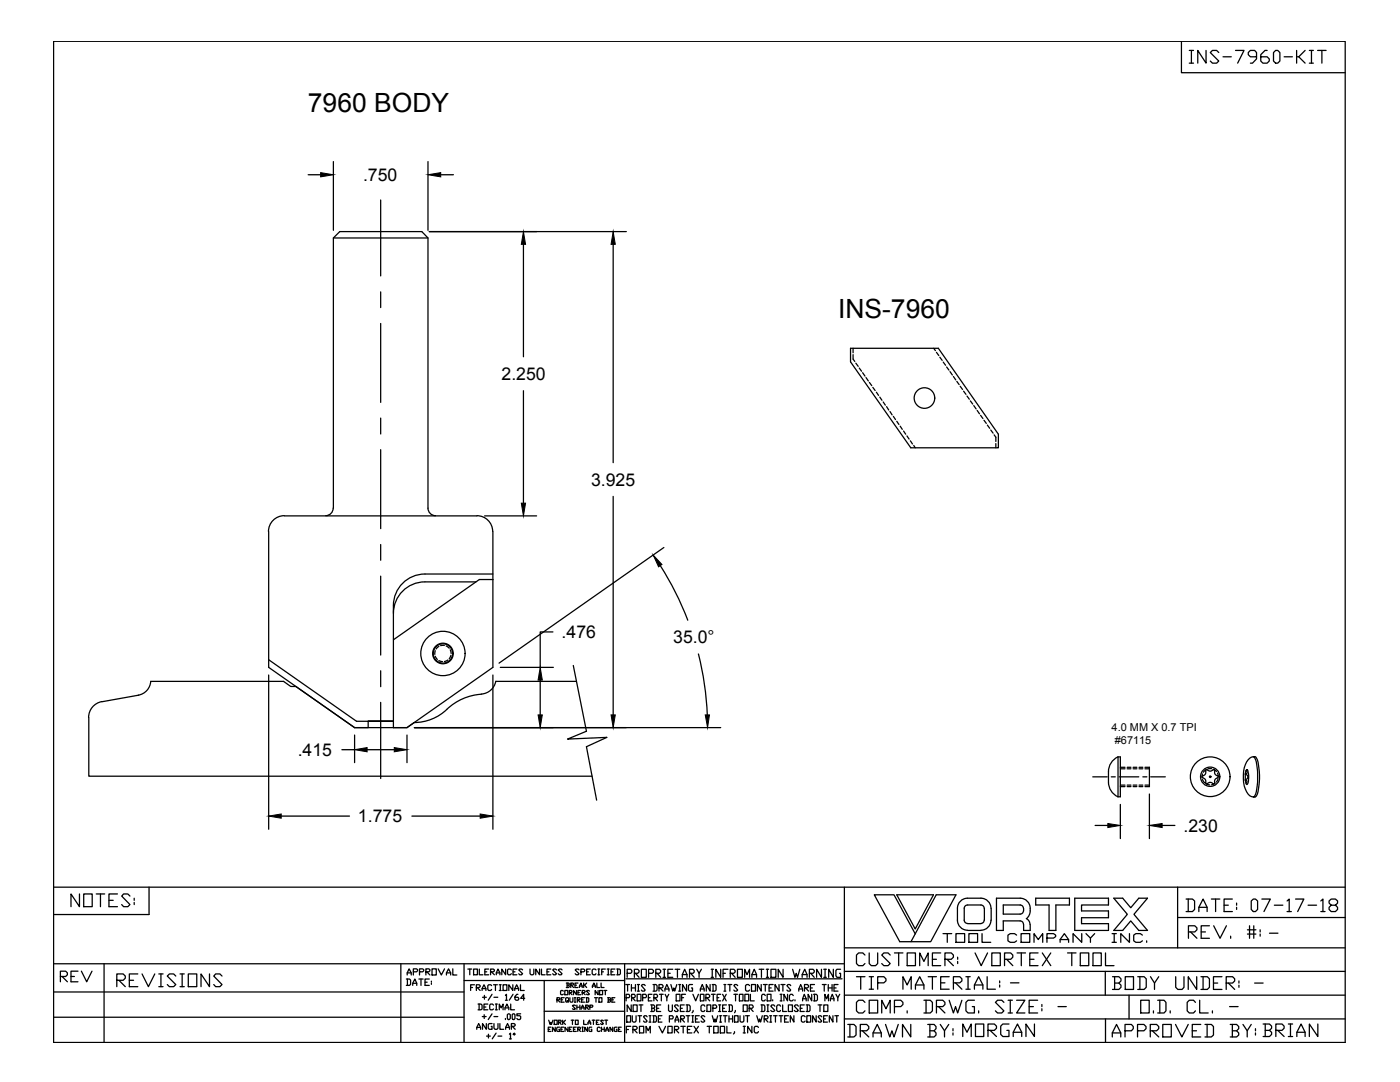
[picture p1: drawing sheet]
<svg xmlns="http://www.w3.org/2000/svg" width="279mm" height="216mm" viewBox="0 0 279 216" stroke-linecap="round" stroke-linejoin="round" font-family="sans-serif">
<!-- layer: titleblk -->
<path d="M10.7 8.2h257.8v199.8h-257.8zM235.8 8.2v6.3h32.7M10.7 177h257.8" fill="none" stroke="#000" stroke-width=".25"/>
<!-- layer: 50 -->
<g fill="none" stroke="#000" stroke-width=".25">
<path d="M168.5 177v31M235 177v12.1M10.7 182.5h19M10.7 197.9h81.9M10.7 192.3h157.8M20.8 192.3v15.7M80 192.3v15.7M92.6 192.3v15.7M92.6 195.7h32.1M108.6 195.7v12.2M124.7 192.3v15.7M168.5 189.1h100"/>
<path d="M168.5 193.8h100M168.5 198.6h100M225.3 198.6v4.7M235 183.1h33.5M10.7 203h81.9M108.6 201.8h16.1M168.5 203.3h100"/>
</g>
<!-- layer: Text -->
<g fill="none" stroke="#000" stroke-width=".25">
<path d="M179 178.5h7.3l-3.6 6.9zM193.1 179.2a2.01 2.01 0 0 0-2 2.1v2.3a2.01 2.01 0 0 0 2 2M193.1 179.2h2.7a2.01 2.01 0 0 1 2 2M81.1 195.4h.6l.2 .2v.8l-.2 .2h-.6M81.3 194.5v-.4l.3-.8 .5 .8v.4M81.3 194.1h.8M81.3 195.4v1.2M82.4 196.6v-.4l.4-.8 .4 .8v.4M82.4 196.2h.8M82.5 193.9h.6l.2-.4-.2-.2h-.6v1.2M83.6 195.4h.8M83.7 193.9h.7l.2-.4-.2-.2h-.7v1.2"/>
<path d="M84 195.4v1.2M84.8 196h.4M85 193.9h.6l.2-.4-.2-.2h-.6v1.2M85.2 193.9l.6 .6M85.7 195.4h-.9v1.2h.9M86.1 195.8v.2M86.1 196.2v.2M86.2 193.3h.9v1.2h-.9zM87.4 193.3l.7 1.2 .6-1.2M89.1 194.5v-.4l.4-.8 .4 .8v.4M89.1 194.1h.8M90.4 193.3v1.2h.8"/>
<path d="M93.4 193.4h.7M93.8 193.4v1.1M93.9 197h.4M94.5 193.4h.8v1.1h-.8zM94.7 196.5h-.8v1.1M95.1 197h.5l.2-.1v-.2l-.2-.2h-.5v1.1M95.2 197l.6 .6M95.7 193.4v1.1h.7M96.2 197.6v-.3l.4-.8 .4 .8v.3M96.2 197.3h.8M96.3 199h.8M96.7 198.6v.8"/>
<path d="M96.8 193.9h.3M97.5 193.4h-.7v1.1h.7M97.9 193.9h.6l.2-.2v-.2l-.2-.1h-.6v1.1M98.1 193.9l.6 .6M98.1 196.7l-.2-.2h-.4l-.1 .2v.7l.1 .2h.4l.2-.2M98.2 198.4l-.8 1.2M98.5 196.5h.8M98.6 199h.7M98.9 196.5v1.1M99 194.5v-.4l.4-.7 .4 .7v.4M99 194.1h.8M99.6 197.6h.4"/>
<path d="M99.6 196.5h.4M99.9 196.5v1.1M100.4 196.5h.8v1.1h-.8zM100.9 198.6l.2-.2v1.2M100.9 199.6h.3M100.9 193.4v1.1l-.8-1.1v1.1M102.1 193.5l-.3-.1h-.3l-.2 .1v.8l.2 .2h.3l.3-.2M102.3 196.5v1.1l-.8-1.1v1.1M102.4 193.9h.4M102.4 198.4l-.8 1.2M102.7 197.6v-.3l.4-.8 .4 .8v.3M102.7 197.3h.8"/>
<path d="M103.2 193.4h-.8v1.1h.8M103.4 198.4h-.2l-.4 .4v.6l.2 .2h.4l.1-.2-.1-.4h-.6M103.9 196.5v1.1h.7M104.3 193.5l-.2-.1h-.4l-.2 .1 .8 .8-.2 .2h-.4l-.2-.2M104.7 199.2h-.8l.6-.8v1.2M105.8 193.4v.9l.2 .2h.4l.1-.2v-.9M107.7 193.4v1.1l-.8-1.1v1.1M108.1 193.4v1.1h.7M109.2 193.9h.3M109.9 193.4h-.7v1.1h.7M111.1 193.5l-.2-.1h-.4l-.2 .1 .8 .8-.2 .2h-.4l-.2-.2M111.2 199.5h.4l.1-.3-.5-.1v.9"/>
<path d="M111.3 199.5l.4 .5M112 199.5h.3M112.2 193.5l-.2-.1h-.4l-.2 .1 .8 .8-.2 .2h-.4l-.2-.2M112.4 197.8l-.1-.2-.4 .2v.6l.1 .1 .4-.1M112.6 199.1h-.6v.9h.6M112.7 197.6h.6v.9h-.6zM113 196.2h.5l.1 .1-.1 .3M113.2 196.6h.3l.1 .3-.1 .1h-.5M113.2 196.2v.8M113.6 198.1h.4l.2-.3-.6-.2v.9M113.7 198.1l.5 .4M113.9 196.6h.4l.2-.3-.6-.1v.8"/>
<path d="M114 196.6l.5 .4M114.8 196.6h.2M115 197.6v.9l-.5-.9v.9M115.3 196.2h-.5v.8h.5M115.3 198.1h.3M115.6 193.5l-.2-.1h-.4l-.2 .1 .8 .8-.2 .2h-.4l-.2-.2M115.6 197l.3-.8 .3 .8M115.6 196.8h.6M115.9 197.6h-.6v.9M115.9 193.9h.6l.2-.2v-.2l-.2-.1h-.6v1.1M116.2 198.1h.4l.2-.3-.6-.2v.9M116.3 198.1l.5 .4"/>
<path d="M116.5 196.2v.8M116.7 196.6l.4 .4M117.1 196.2l-.6 .4M117.1 193.9h.3M117.6 197.8l-.1-.2-.5 .2 .6 .6-.1 .1-.5-.1M117.8 193.4h-.7v1.1h.7M118.2 197l.3-.8 .3 .8M118.2 196.8h.6M118.9 193.5l-.1-.1h-.4l-.2 .1v.8l.2 .2h.4l.1-.2M119.1 196.2v.8h.6M119.3 193.4h.4M119.3 194.5h.4"/>
<path d="M119.4 197.6v.9l-.6-.9v.9M119.5 193.4v1.1M119.7 197.6h.6v.9h-.6zM120 196.2v.8h.6M120.1 193.9h.3M120.5 197.6h.6M120.8 193.4h-.7v1.1M120.8 197.6v.9M121.2 193.4h.4M121.2 194.5h.4M121.3 199.1l.6 .1-.2 .3M121.4 199.5h.3l.2 .3-.2 .2h-.4"/>
<path d="M121.4 193.4v1.1M121.4 199.1v.9M121.9 193.9h.4M122.1 199.5h.3M122.7 199.1h-.6v.9h.6M122.7 193.4h-.8v1.1h.8M123.1 193.4h.5l.2 .1v.8l-.2 .2h-.5M123.3 193.4v1.1M124.9 196.5h.7M124.9 195.3h43.1M125 199.1h.5l.2-.2-.2-.5h-.5v1.3M125.2 194.2h.7l.2-.2v-.3l-.2-.3h-.7v1.6"/>
<path d="M125.3 196.5v1.3M126 196.5v1.3M126 197.1h.8M126.1 199.1h.5l.2-.2-.2-.5h-.5v1.3M126.2 199.1l.6 .6M126.6 194.2h.7l.2-.2v-.3l-.2-.3h-.7v1.6M126.8 196.5v1.3M126.8 194.2l.7 .8M127.2 198.4h.7v1.3h-.7zM127.2 196.5h.4M127.2 197.8h.4M127.4 196.5v1.3"/>
<path d="M128 193.4h1v1.6h-1zM128.3 199.1h.5l.2-.2-.2-.5h-.5v1.3M128.8 196.7l-.2-.2h-.4l-.2 .2 .8 .9-.2 .2h-.4l-.2-.2M129.4 199.1h.3M129.4 194.2h.8l.2-.2v-.3l-.2-.3h-.8v1.6M130.1 198.4h-.7v1.3h.7M130.3 196.5h.6l.2 .2v.9l-.2 .2h-.6M130.5 199.1h.5l.2-.2-.2-.5h-.5v1.3M130.5 196.5v1.3M130.7 199.1l.5 .6M130.9 194.2h.7l.3-.2v-.3l-.3-.3h-.7v1.6M131.1 194.2l.8 .8"/>
<path d="M131.5 197.1h.6l.2-.2v-.2l-.2-.2h-.6v1.3M131.6 198.4h.8M131.7 197.1l.6 .7M132 198.4v1.3M132.3 193.4h.5M132.3 195h.5M132.6 193.4v1.6M132.7 197.8v-.5l.4-.8 .4 .8v.5M132.7 197.3h.8M132.7 198.4l.4 .7v.6M133.3 194.2h.5M133.5 198.4l-.4 .7"/>
<path d="M133.9 196.5l.4 1.3 .2-.7 .1 .7 .5-1.3M134.3 193.4h-1v1.6h1M134.7 193.4h1M134.9 198.4h.8v1.3h-.8zM135.2 193.4v1.6M135.5 196.5h.3M135.5 197.8h.3M135.7 196.5v1.3M136 199.1h.4M136.2 195v-.5l.4-1.1 .5 1.1v.5M136.2 194.5h.9M136.8 198.4h-.8v1.3"/>
<path d="M137 196.5v1.3l-.8-1.3v1.3M137.6 194.2h.7l.2-.2v-.3l-.2-.3h-.7v1.6M137.8 194.2l.7 .8M138.2 196.5h-.6l-.2 .2v.9l.2 .2h.6v-.7h-.2M138.3 198.4l.5 1.3 .6-1.3M139.1 193.4l.4 .8v.8M139.8 197.8v-.5l.4-.8 .3 .8v.5M139.8 198.4h.7v1.3h-.7zM139.8 197.3h.7M140 193.4l-.5 .8M140.9 199.1h.5l.2-.2-.2-.5h-.5v1.3M141.1 199.1l.5 .6"/>
<path d="M141.7 196.5v1.3l-.7-1.3v1.3M141.9 193.4h.5M141.9 195h.5M142 198.4h.7M142.1 196.5h.6l.2 .2v.9l-.2 .2h-.6M142.1 193.4v1.6M142.3 196.5v1.3M142.4 198.4v1.3M143.1 199.1h.4M143.8 198.4h-.7v1.3h.7M143.8 193.4v1.6l-.9-1.6v1.6M144.2 198.4l.7 1.3"/>
<path d="M144.3 194.2h.5M144.5 196.5h.4M144.5 197.8h.4M144.7 196.5v1.3M144.9 198.4l-.7 1.3M145.3 193.4h-1v1.6M145.3 196.5h.7M145.7 196.5v1.3M145.7 194.2h.8l.2-.2v-.3l-.2-.3h-.8v1.6M146 194.2l.7 .8M146.5 198.4h.7M146.8 198.4v1.3"/>
<path d="M147.2 193.4h1v1.6h-1zM147.2 196.7l-.2-.2h-.4l-.1 .2 .7 .9-.2 .2h-.4l-.1-.2M147.6 198.4h.7v1.3h-.7zM148.6 195v-1.6l.5 1.1 .5-1.1v1.6M148.7 198.4h.7v1.3h-.7zM149.6 196.7l-.2-.2h-.4l-.2 .2v.9l.2 .2h.4l.2-.2M149.8 198.4v1.3h.7M150 196.5h.8v1.3h-.8zM150.1 195v-.5l.4-1.1 .5 1.1v.5M150.1 194.5h.9M151.5 193.4h.9M151.9 196.5v1.3l-.7-1.3v1.3"/>
<path d="M152 193.4v1.6M152.3 196.5h.8M152.7 198.7l-.1-.3h-.4l-.2 .3v.8l.2 .2h.4l.1-.2M152.7 196.5v1.3M152.9 193.4h.5M152.9 195h.5M153.1 198.4h.8v1.3h-.8zM153.1 193.4v1.6M153.5 197.1h.4M153.9 193.4h.9v1.6h-.9zM154.2 199.5v.2M154.3 196.5h-.8v1.3h.8"/>
<path d="M155.5 196.5v1.3l-.8-1.3v1.3M155.7 199.7h.4M155.7 198.4h.4M155.9 196.5h.8M155.9 198.4v1.3M156.2 196.5v1.3M156.3 193.4v1.6l-1-1.6v1.6M157.2 198.4v1.3l-.8-1.3v1.3M157.8 196.7l-.2-.2h-.3l-.3 .2 .8 .9-.2 .2h-.3l-.3-.2M158.2 193.4l.5 1.6 .2-.8 .3 .8 .4-1.6M158.3 198.7l-.2-.3h-.3l-.2 .3v.8l.2 .2h.3l.2-.2M158.7 199.5v.2"/>
<path d="M159.4 197.8v-.5l.4-.8 .4 .8v.5M159.4 197.3h.8M160.1 195v-.5l.5-1.1 .5 1.1v.5M160.1 194.5h1M160.2 199.7v-.4l.3-.9 .4 .9v.4M160.2 199.3h.7M160.6 197.1h.5l.3-.2v-.2l-.3-.2h-.5v1.3M160.8 197.1l.6 .7M161.5 194.2h.7l.3-.2v-.3l-.3-.3h-.7v1.6M161.7 197.1h.4M161.8 194.2l.7 .8M162 198.4v1.3l-.7-1.3v1.3"/>
<path d="M162.4 198.4h.5l.2 .3v.8l-.2 .2h-.5M162.5 196.5h-.8v1.3h.8M162.5 198.4v1.3M163.9 193.4v1.6l-.9-1.6v1.6M164.1 196.5h.8M164.4 193.4h.5M164.4 195h.5M164.5 196.5v1.3M164.6 199.7v-1.3l.4 .9 .3-.9v1.3M164.7 193.4v1.6M165.3 197.1h.8M165.3 196.5v1.3"/>
<path d="M165.7 199.7v-.4l.4-.9 .3 .9v.4M165.7 199.3h.7M166.1 196.5v1.3M166.3 193.4v1.6l-.9-1.6v1.6M166.4 197.1h.5M166.8 198.4l.4 .7v.6M167.2 196.5h-.8v1.3h.8M167.6 198.4l-.4 .7M167.8 193.4h-.8l-.2 .3v1l.2 .3h.8v-.8h-.3M182.7 186.3l-4.3-7.8h-3.9l5.1 9.4h6.1l5.1-9.4h-4l-5 9.4M193.1 180.6a.66 .66 0 0 0-.7 .7v2.3a.66 .66 0 0 0 .7 .7M193.1 180.6h2.7a.66 .66 0 0 1 .6 .6"/>
<path d="M196.4 183.6a.66 .66 0 0 1-.6 .7M196.5 181.3v2.3M197.8 183.6a2.01 2.01 0 0 1-2 2M197.8 181.3v2.3M204.2 184.4a.66 .66 0 0 0-.6-.6h-3.4v1.9M204.2 181.2a.66 .66 0 0 0-.6-.6h-3.4v1.8h3.4a.66 .66 0 0 0 .6-.7M204.3 181.3v.5M204.8 183.3a1.29 1.29 0 0 1 .8 1.2M204.9 183.3a2.44 2.44 0 0 0-.8-4l-5.2-.1v6.5M209.4 185.7v-5.1h-2.7v-1.4h6.7v1.4h-2.7v5.1M215.8 184.3v-1.2h5.4v-1.3h-5.4v-1.2h5.4v-1.4h-6.7v6.5M222.3 185.7l2.7-3.3-2.7-3.2h1.8l1.6 1.9 1.6-1.9h1.7l-2.7 3.2 2.7 3.3"/>
<path d="M224.1 185.7l1.6-1.9 1.6 1.9M227.7 199.6h1.6v2.5h-1.6zM231 199.6h1.3l.4 .4v1.7l-.4 .4h-1.3M231.5 199.6v2.5M239.4 199.6v2.5h1.7M95.2 205.4v-.4l.3-.8 .4 .8v.4M95.2 205h.7M95.4 200.3h.6l.2 .3v.7l-.2 .2h-.6M95.6 200.3v1.2M96.3 202.8h.7M96.6 200.9h.4M96.6 202.5v.7"/>
<path d="M97.1 204.2v1.2l-.8-1.2v1.2M97.1 206.7h.8M97.4 200.3h-.8v1.2h.8M97.5 206.4v.7M98.2 204.2h-.6l-.2 .2v.8l.2 .2h.6v-.6h-.2M98.2 202.3l-.8 1.1M98.5 200.6l-.2-.3h-.4l-.2 .3v.7l.2 .2h.4l.2-.2M98.6 204.2v1l.2 .2h.4l.2-.2v-1M98.6 202.8h.7M98.9 201.5h.4M98.9 200.3h.4M99 206.1l-.8 1.2"/>
<path d="M99 200.3v1.2M99.4 206.7h.7M99.6 201.5v-1.2l.4 .8 .4-.8v1.2M99.8 204.2v1.2h.7M100.8 201.5v-.4l.4-.8 .3 .8v.4M100.8 201.1h.7M100.9 203.2v.2M100.9 205.4v-.4l.4-.8 .4 .8v.4M100.9 205h.8M101.2 202.5l.3-.2 .3 .2v.7l-.2 .2-.4-.2zM101.7 206.4l.2-.3v1.2M101.7 207.3h.4"/>
<path d="M101.9 200.3v1.2h.8M102.1 204.8h.5l.2-.2v-.2l-.2-.2h-.5v1.2M102.2 202.5l.2-.2 .4 .2v.7l-.2 .2h-.2l-.2-.2zM102.2 204.8l.6 .6M102.4 206.4l.2-.3 .2 .3-.2 .1zM103.9 202.3h-.7v.4h.5l.2 .1v.4l-.2 .2h-.3l-.2-.2M109.4 205.4h.3M109.5 203.6l.3 .8 .1-.4 .2 .4 .2-.8M110 205h-.6v.8h.6M110.6 203.6h.6v.8h-.6zM110.8 205v.8l-.5-.8v.8M111.4 204h.5l.1-.3-.6-.1v.8"/>
<path d="M111.6 204l.4 .4M111.7 205h-.5l-.1 .7 .6 .1v-.4h-.2M112 205.4h.2M112.3 203.6v.8M112.4 204l.4 .4M112.5 205h-.5v.8h.5M112.8 203.6l-.5 .4M113.4 205v.8l-.6-.8v.8M113.6 205.4h.3M114.2 205h-.6v.8h.6M114.2 203.6v.8M114.5 205.4h.3"/>
<path d="M114.8 203.6h.6v.8h-.6zM115 205h-.5v.8h.5M115.3 205.4h.4l.2-.3-.2-.1h-.4v.8M115.4 205.4l.5 .4M116.1 205.8h.3M116.1 205h.3M116.3 205v.8M116.5 203.6v.8h.5M117.2 205v.8l-.5-.8v.8M117.3 204.4l.3-.8 .3 .8M117.3 204.1h.6M118.1 205h-.4l-.2 .1v.6l.2 .1h.4v-.4h-.1"/>
<path d="M118.4 203.6v.8M119 204h.3M119.6 203.6h-.6v.8h.6M119.8 205.1l-.2-.1-.4 .1v.6l.2 .1 .4-.1M120 205.4h.6M120 205v.8M120.4 203.7l-.1-.1-.4 .1 .5 .5-.1 .2h-.3l-.1-.2M120.6 205v.8M120.7 203.6h.6M120.9 205.8l.3-.8 .2 .8M120.9 205.5h.5M121 203.6v.8"/>
<path d="M122.3 205v.8l-.6-.8v.8M123.1 205h-.4l-.1 .7 .5 .1v-.4h-.1M123.4 205.4h.3M124 205h-.6v.8h.6M125 205.4h.4M125.1 202.7h.7v1.2h-.7zM125.9 204.8h-.9v1.3M126 200.5v1.3l-.8-1.3v1.3M126.2 202.7v1l.2 .2h.3l.2-.2v-1M126.3 205.4h.6l.3-.4-.3-.2h-.6v1.3M126.4 200.5h.8v1.3h-.8zM126.5 205.4l.7 .7"/>
<path d="M127.3 202.7h.7M127.5 200.5h.8M127.6 204.8h.9v1.3h-.9zM127.7 202.7v1.2M127.9 200.5v1.3M128.9 206.1v-1.3l.5 .8 .4-.8v1.3M129.1 202.9l-.1-.2h-.4l-.2 .2 .7 .8-.1 .2h-.4l-.2-.2M129.5 202.7h.4M129.5 203.9h.4M129.7 202.7v1.2M129.9 200.5h.6l.2 .3-.2 .4M130.1 201.2h.4l.2 .4-.2 .2h-.6"/>
<path d="M130.1 200.5v1.3M130.3 202.7h.5l.2 .2v.8l-.2 .2h-.5M130.5 202.7v1.2M131 201.2h.5M131.4 203.3h.4M131.5 204.8l.7 1.3 .6-1.3M131.9 200.5h-.9v1.3h.9M132.1 202.7h-.7v1.2h.7M133.3 204.8h.8v1.3h-.8zM133.4 200.5v1.1l.2 .2h.4l.2-.2v-1.1M133.6 203.3h.6l.2-.4-.2-.2h-.6v1.2M134.6 205.4h.6l.3-.4-.3-.2h-.6v1.3"/>
<path d="M134.7 203.9v-.4l.4-.8 .4 .8v.4M134.7 203.5h.8M134.8 205.4l.7 .7M135.4 200.8l-.2-.3h-.4l-.2 .3 .8 .8-.2 .2h-.4l-.2-.2M135.8 201.2h.4M135.8 203.3h.6l.2-.4-.2-.2h-.6v1.2M135.9 204.8h.9M136 203.3l.6 .6M136.3 204.8v1.3M136.6 200.5h-.8v1.3h.8M136.9 200.5h.6l.2 .3v.8l-.2 .2h-.6M136.9 202.7h.8"/>
<path d="M137.1 200.5v1.3M137.2 205.4h.5M137.3 202.7v1.2M138.1 204.8h-.9v1.3h.9M138.1 202.7h.3M138.1 203.9h.3M138.2 202.7v1.2M138.3 201.6l-.2 .5M138.5 204.8l.9 1.3M138.8 203.3h.4M139.4 204.8l-.9 1.3M139.6 202.7h-.8v1.2h.8"/>
<path d="M140.7 200.8l-.2-.3h-.4l-.2 .3v.8l.2 .2h.4l.2-.2M140.7 202.9l-.3-.2h-.3l-.2 .2 .8 .8-.3 .2h-.3l-.2-.2M141.1 200.5h.7v1.3h-.7zM141.1 204.8h.9M141.5 204.8v1.3M142.1 202.7l.4 1.2 .2-.6 .2 .6 .3-1.2M142.3 201.2h.5l.2-.2-.2-.5h-.5v1.3M142.4 204.8h.9v1.3h-.9zM143.4 200.5h.4M143.4 201.8h.4M143.6 200.5v1.3M143.6 202.7h.4"/>
<path d="M143.6 203.9h.4M143.7 204.8h.9v1.3h-.9zM143.8 202.7v1.2M144.2 201.2h.4M144.3 202.7h.8M144.7 202.7v1.2M145 200.5h-.8v1.3h.8M145.1 204.8v1.3h.8M145.4 200.5h.6l.2 .3v.8l-.2 .2h-.6M145.5 203.3h.7M145.5 202.7v1.2M145.6 200.5v1.3"/>
<path d="M146.2 202.7v1.2M146.6 202.7h.7v1.2h-.7zM146.6 205.9v.2l-.2 .2M146.8 201.6l-.2 .5M147.7 202.7v1l.2 .2h.3l.2-.2v-1M148.3 200.5h.8v1.3h-.8zM148.3 204.8h.4M148.3 206.1h.4M148.5 204.8v1.3M148.8 202.7h.7M149.2 202.7v1.2M149.5 201.2h.6l.2-.4-.2-.3h-.6v1.3"/>
<path d="M149.7 201.2l.6 .6M150.1 204.8v1.3l-.9-1.3v1.3M151 202.7l.4 1.2 .2-.6 .2 .6 .3-1.2M151.4 205l-.2-.2h-.5l-.2 .2v.9l.2 .2h.5l.2-.2M151.9 200.5h.6l.1 .3v.8l-.1 .2h-.6M152 200.5v1.3M152.5 203.3h.6l.2-.4-.2-.2h-.6v1.2M152.7 203.3l.6 .6M153.1 200.5h.3M153.1 201.8h.3M153.2 200.5v1.3M153.6 202.7h.4"/>
<path d="M153.6 203.9h.4M153.8 202.7v1.2M154.4 202.7h.7M154.6 200.8l-.2-.3h-.4l-.2 .3 .8 .8-.2 .2h-.4l-.2-.2M154.8 202.7v1.2M155.5 202.7h.7M155.8 200.8l-.2-.3h-.4l-.2 .3v.8l.2 .2h.4l.2-.2M155.9 202.7v1.2M156.2 200.5v1.3h.8M156.6 203.3h.4M157.3 200.5h.8v1.3h-.8zM157.3 202.7h-.7v1.2h.7"/>
<path d="M158.4 202.7v1.2l-.7-1.2v1.2M159.3 200.8l-.2-.3h-.4l-.2 .3 .8 .8-.2 .2h-.4l-.2-.2M159.7 201.2h.4M160.5 200.5h-.8v1.3h.8M160.7 202.9l-.2-.2h-.4l-.2 .2v.8l.2 .2h.4l.2-.2M160.9 200.5h.6l.2 .3v.8l-.2 .2h-.6M161 202.7h.8v1.2h-.8zM161.1 200.5v1.3M162.9 202.7v1.2l-.7-1.2v1.2M163.3 200.5h.7M163.6 200.5v1.3M164 202.9l-.2-.2h-.4l-.1 .2 .7 .8-.2 .2h-.4l-.1-.2"/>
<path d="M164.4 203.3h.3M164.4 200.5h.8v1.3h-.8zM165.1 202.7h-.7v1.2h.7M166.2 202.7v1.2l-.7-1.2v1.2M238.6 200l-.4-.4h-.9l-.4 .4v1.7l.4 .4h.9l.4-.4"/>
</g>
<!-- layer: 0 -->
<g fill="none" stroke="#000" stroke-width=".25">
<path d="M61.5 34.9h2.5M66.5 32.2v13.8M76 39.9v15.2M85.4 32.2v13.8M88 34.9h2.5M66.5 47.5h18.9M76 58.2v3.2M85.7 46.2h39.3M104.5 48.8v22.4M122.4 48.8v43.5M76 64.5v15.8M104.5 78v22.4"/>
<path d="M169.7 69.5h17.6l11.9 17.1v2.8h-17.4l-12.1-17.2zM170.3 69.5v.9M170.3 70.8v.9l.3 .4M170.8 72.5l.5 .6M171.5 73.4l.4 .7M172.2 74.4l.4 .6M172.8 75.3l.5 .7M173.5 76.3l.5 .6M174.2 77.3l.5 .6M174.9 78.3l.4 .6M175.6 79.2l.4 .7M186.3 69.5l.4 .5"/>
<path d="M186.9 70.3l.5 .6M187.6 71.3l.4 .6M188.2 72.2l.5 .7M188.9 73.2l.5 .7M189.6 74.2l.5 .6M190.3 75.1l.4 .7M191 76.1l.4 .6M191.6 77.1l.5 .6M192.3 78l.5 .7M193 79l.4 .7M193.7 80l.4 .6M76 83.4v3.2"/>
<path d="M76 89.7v15.8M122.4 99v43.6M176.3 80.2l.4 .6M176.9 81.1l.5 .7M177.6 82.1l.4 .7M178.3 83.1l.4 .6M179 84.1l.4 .6M179.6 85l.5 .7M180.3 86l.4 .6M181 87l.4 .6M181.7 88l.4 .6M182.4 88.9l.3 .5"/>
<path d="M194.3 80.9l.5 .7M195 81.9l.5 .7M195.7 82.9l.5 .6M196.4 83.8l.4 .7M197 84.8l.5 .7M197.7 85.8l.5 .6M198.4 86.8l.3 .4v.9M198.7 88.5v.9M53.6 106.1v27.1l17.2 12M56.7 102.9a3.2 3.2 0 0 0-3.1 3.2M56.8 102.9h38.4M66.5 101.4a1.5 1.5 0 0 1-1.5 1.5"/>
<path d="M66.5 101.4v-53.9l1.3-1.3h16.4l1.2 1.3v53.9M76 108.7v3.1M76 115v15.7M85.4 101.4a1.5 1.5 0 0 0 1.5 1.5M95 116.1h-10.2a6.3 6.3 0 0 0-6.3 6.3M95.2 102.9a3.2 3.2 0 0 1 3.1 3.2M96.7 102.9h10.4M98.4 106.1v27.1l-17.2 12h-2.7v-24.4a6.3 6.3 0 0 1 6.3-6.3h13.6M98.4 115.6h-2.7l-17.2 12.1M131.8 112.8a60 60 0 0 1 5.5 11M132.5 109.2l-32.9 23.1M20.3 140a3.2 3.2 0 0 0-2.6 3.2"/>
<path d="M27.7 138.7l-7.4 1.3M30.1 136a2.98 2.98 0 0 1-2.5 2.7M30.1 136h26.5l1.4 1h1M53.6 131.6l17.5 12.3h7.4h-5M53.6 134.7v30.8M76 133.8v3.2M86.9 129.8l-.1 .8M86.9 131l.4 .6M87.6 129l-.6 .5M87.6 131.8l.7 .2M88.7 128.8h-.8M89 128.9l.6 .4"/>
<path d="M89.4 131.7l-.7 .3M89.9 129.7l.1 .7M90 130.8l-.4 .6M96.1 138.5a11.4 11.4 0 0 0-7.5 3.6 9.5 9.5 0 0 1-6 2.1M98.4 134.7v30.8M98.9 135.9a3.2 3.2 0 0 1-2.9 2.6M99 136h16M99.9 133.2h10.5M107.8 135.7v6.9M110.3 126.1h-2.5v7.1M114.4 132.8l2.6 13.1-3.7 1.6 7.8-.4-4.1 1.9 2.1 10.7M139.4 130.5a60 60 0 0 1 1.8 12.1"/>
<path d="M17.7 143.2v11.7h100.5M68.2 149.6h2.6M70.8 146.7v5.5M73.3 149.6h5.4M76 140.2v15.1M78.5 143.9h-5v1.3h-2.7M81.2 146.7v5.5M82.7 144.2l-1.5 1h-10.4M82.7 145.2h61.1M218.1 155h2.9M221.8 155h.8M223.1 151a3.2 3.2 0 0 0-1.9 3 5 5 0 0 0 .9 4.3l1 .7"/>
<path d="M223.1 151v8M223.1 151h.5v8h-.5M223.3 155h4M223.6 157h.9M223.6 156.7h.9M223.6 153.1h.9M223.6 153.4h.9M224.9 157h.8M224.9 156.7h.8M224.9 153.1h.8M224.9 153.4h.8M226.1 157h.8"/>
<path d="M226.1 156.7h.8M226.1 153.1h.8M226.1 153.4h.8M227.3 157h.8M227.3 156.7h.8M227.3 153.1h.8M227.3 153.4h.8M228.1 155h.8M228.5 153.1h.9v3.9h-.9M228.5 156.7h.9M228.5 153.4h.9M229.4 158.4v8.9"/>
<path d="M229.6 155h3M240 154.4l-.1 .8M240 155.5l.4 .7M240.1 154.8l-.2 .2 .2 .2M240.1 155.2l.5 .4v.6M240.6 153.8v.6l-.5 .4M240.6 156.1l.1 .3 .2-.1M240.7 153.6l-.5 .5M240.7 156.4l.7 .2M240.9 153.6h-.2l-.1 .2M241 153.6a1.09 1.09 0 0 0 1.3 0l.1 .2M241 156.4l.5-.3 .6 .3"/>
<path d="M241.8 153.4h-.7M242.2 153.5l.6 .4M242.4 153.8l.1 .6 .5 .4M242.5 156.3l-.7 .3M243 154.3l.1 .7M243 155.2l-.5 .4-.1 .7h-.3M243 154.8l.1 .2-.1 .2M243.1 155.4l-.3 .6M248.5 155.7a.28 .28 0 0 1 .4 .2 .28 .28 0 0 1-.3 .3M248.5 154.5a.53 .53 0 0 1 .5 .5 .53 .53 0 0 1-.5 .6M248.6 153.8a.32 .32 0 0 1 .3 .4 .32 .32 0 0 1-.4 .2M248.8 153.6h.1a3.4 3.4 0 0 1 0 2.9 3.7 3.7 0 0 1-.1-2.9z"/>
<path d="M250.1 151l.5 .1a11.2 11.2 0 0 1 .5 6.3v.6a.95 .95 0 0 1-1 1 1.57 1.57 0 0 0 .7-1.6 11.4 11.4 0 0 0-.5-6.3zM250.1 151a2.6 2.6 0 0 0-1.8 2.2 6.2 6.2 0 0 0 1.1 5.6l.7 .2M56.1 162.8h13.7M82.2 162.8h13.6M218.6 164.7h2.5M223.6 160.5v6.8M231.9 164.7h2.6"/>
<circle cx="184.5" cy="79.4" r="2.05"/>
<circle cx="88.4" cy="130.4" r="4.4"/>
<circle cx="88.4" cy="130.4" r="2.05"/>
<circle cx="88.4" cy="130.4" r="1.93"/>
<circle cx="241.5" cy="155" r="4"/>
<circle cx="241.5" cy="155" r="1.93"/>
<circle cx="241.5" cy="155" r=".15"/>
</g>
<g fill="#000" stroke="#000" stroke-width=".2">
<path d="M64 34.4l2.5 .5-2.5 .4zM85.4 34.9l2.6-.5v.9zM104.5 46.2l.4 2.6h-.9zM122.4 46.2l.4 2.6h-.9zM104 100.4h.9l-.4 2.5zM130.4 110.8l1.7 1.8-.7 .5zM107.8 133.2l.4 2.5h-.8zM70.8 149.6l2.5-.4v.8zM78.7 149.2l2.5 .4-2.5 .4zM107.4 142.6h.8l-.4 2.6zM121.9 142.6h.9l-.4 2.6zM140.7 142.6h.9l-.4 2.6z"/>
<path d="M53.6 162.8l2.5-.4v.9zM95.8 162.4l2.6 .4-2.6 .5zM221.1 164.3l2.5 .4-2.5 .4zM229.4 164.7l2.5-.4v.8z"/>
</g>
<g font-size="6.2">
<text x="170" y="194">CUSTOMER:</text>
<text x="193.7" y="194">VORTEX TOOL</text>
<text x="22.6" y="198.3">REVISIONS</text>
</g>
<g font-size="5.7">
<text x="236.4" y="13.8">INS-7960-KIT</text>
<text x="13.4" y="182">NOTES:</text>
<text x="235.7" y="183.1">DATE:</text>
<text x="248.7" y="183.1">07-17-18</text>
<text x="236.4" y="188.4">REV. #:</text>
<text x="170" y="203.2">COMP. DRWG. SIZE:</text>
<text x="170" y="198.6">TIP MATERIAL:</text>
<text x="221.2" y="198.6">BODY UNDER:</text>
<text x="168.3" y="208.1">DRAWN BY:</text>
<text x="191.2" y="208.1">MORGAN</text>
<text x="221.2" y="208.1">APPROVED BY:</text>
<text x="251.2" y="208.1">BRIAN</text>
</g>
<g font-size="5.3">
<text x="61.5" y="22.3">7960 BODY</text>
<text x="167.2" y="63.5">INS-7960</text>
<text x="11.3" y="197.2">REV</text>
</g>
<text font-size="4.4" x="187.3" y="189.1">TOOL COMPANY INC.</text>
<g font-size="3.5">
<text x="72.5" y="36.1">.750</text>
<text x="100.1" y="75.8">2.250</text>
<text x="118" y="96.9">3.925</text>
<text x="112.1" y="127.4">.476</text>
<text x="134.4" y="128.4">35.0°</text>
<text x="59.4" y="150.8">.415</text>
<text x="71.4" y="164.1">1.775</text>
<text x="236.2" y="166">.230</text>
<text x="113.2" y="202.5">SHARP</text>
</g>
<g font-size="2.6">
<text x="252.6" y="187.3">-</text>
<text x="200.7" y="197.2">-</text>
<text x="249.4" y="197.6">-</text>
<text x="210.3" y="202.1">-</text>
<text x="244.5" y="202.1">-</text>
</g>
<g font-size="2.2">
<text x="221.9" y="145.9">4.0 MM X 0.7 TPI</text>
<text x="222.5" y="148.5">#67115</text>
</g>
</svg>
